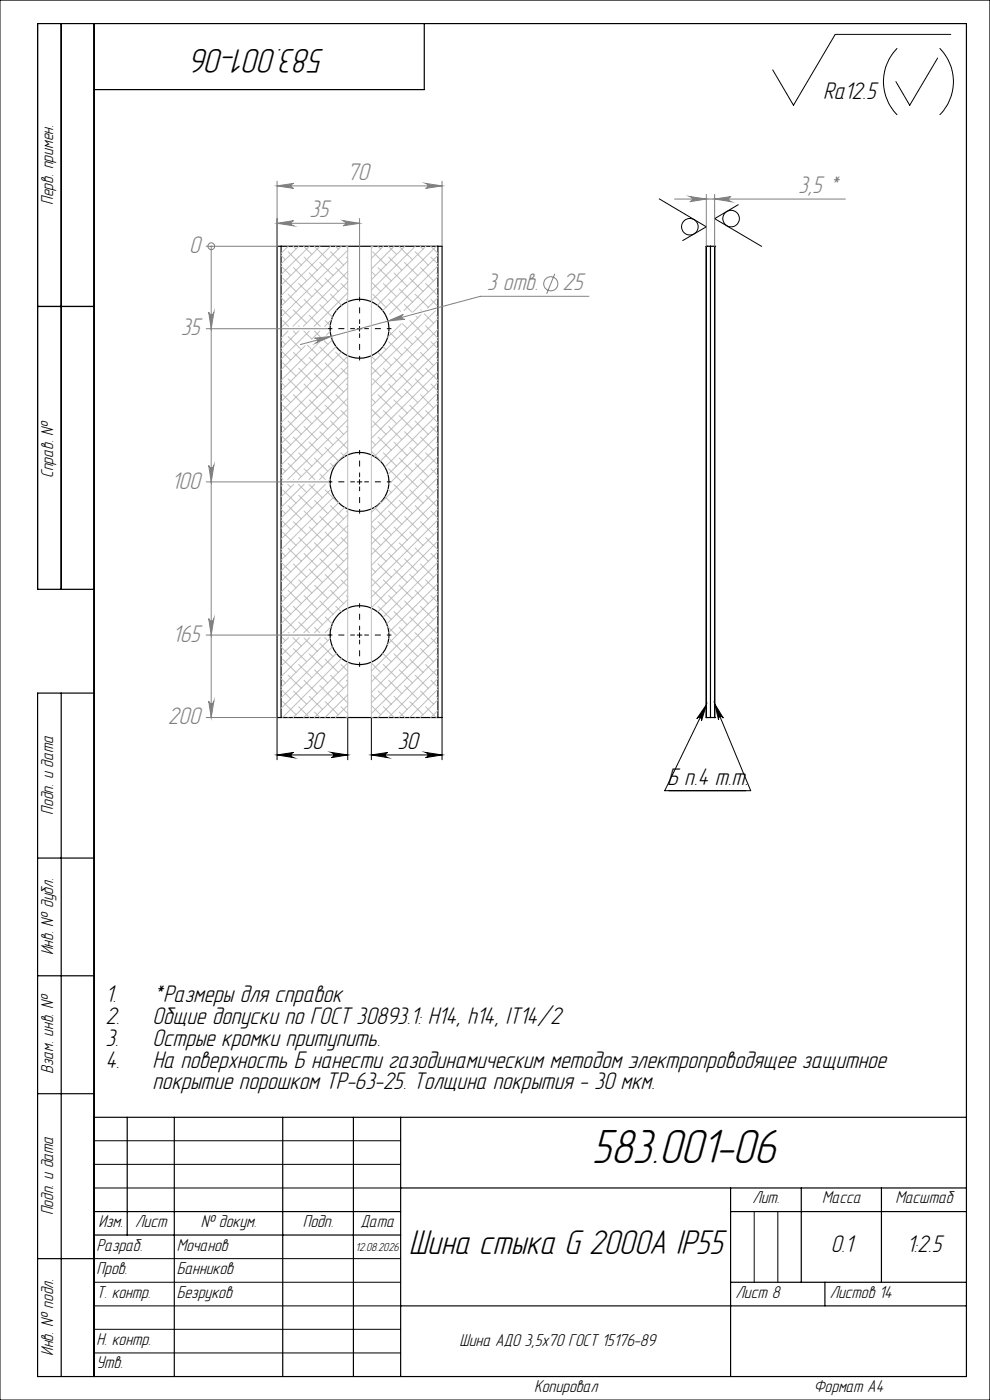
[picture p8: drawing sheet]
<svg xmlns="http://www.w3.org/2000/svg" width="210mm" height="297mm" viewBox="0 0 210 297" stroke-linecap="round" stroke-linejoin="round" font-family="sans-serif">
<g fill="none" stroke="#000" stroke-width=".25">
<path d="M13 5v120M20 5v287M90 5v14h-70M59.6 52.2h-.8v100h.8M59.6 52.2v100M59.6 52.2h33.3M92.9 52.2h.9v100h-.9M92.9 52.2v100M149.8 52.2h.9M149.8 52.2h.1M149.8 52.2v100M150.7 52.2h.9"/>
<path d="M150.7 52.2v100M151.6 52.2h.1M151.6 52.2v100M8 65h12M20 125h-12v-120h197v287h-197v-145h12M13 147v145M59.6 152.2h33.3M149.8 152.2h.9M149.8 152.2h.1M150.7 152.2h.9M151.6 152.2h.1M8 182h12"/>
<path d="M8 207h12M8 232h12M20 237h185M27 237v25M37 237v55M60 237v55M75 237v55M85 237v55M20 257h65M85 252h120M155 252v40M155 257h50"/>
<path d="M170 252v20M187 252v20M8 267h12M20 262h65M85 277h120M155 272h50M175 272v5"/>
<circle cx="76.3" cy="69.7" r="6.2"/>
<circle cx="76.3" cy="102.2" r="6.2"/>
<circle cx="76.3" cy="134.7" r="6.2"/>
</g>
<g fill="none" stroke="#808080" stroke-width=".21">
<path d="M58.8 39.4l3.5-.5a.53 .53 0 0 0-.5 .5 .53 .53 0 0 0 .5 .6zM58.8 38.4v13.8h-15.1M58.8 39.4h35M90.3 38.9l3.5 .5-3.5 .6a.53 .53 0 0 0 .5-.6 .53 .53 0 0 0-.5-.5zM93.8 38.4v13.8M44.8 52.2h.1M44.8 52.2v100M58.8 47.4l3.5-.6a.55 .55 0 0 0-.5 .6 .55 .55 0 0 0 .5 .5zM58.8 47.4h17.5M72.8 46.8l3.5 .6-3.5 .5a.55 .55 0 0 0 .5-.5 .55 .55 0 0 0-.5-.6zM76.3 46.4v16.6M117.7 58.1l-1.7 4.2"/>
<path d="M143.1 42.2h36.2M146.3 41.7l3.5 .5-3.5 .6a.55 .55 0 0 0 .5-.6 .55 .55 0 0 0-.5-.5zM149.8 41.2v11M151.6 42.2l3.5-.5a.55 .55 0 0 0-.5 .5 .55 .55 0 0 0 .5 .6zM151.6 41.2v11M43.7 69.7h25.8M44.3 66.2a.55 .55 0 0 0 .5 .5 .55 .55 0 0 0 .6-.5l-.6 3.5zM66.7 71.8l3.5-.4-3.2 1.4a.53 .53 0 0 0 .3-.7 .53 .53 0 0 0-.6-.3zM82.3 68.1l3.2-1.4a.53 .53 0 0 0-.3 .7 .53 .53 0 0 0 .6 .3zM124.9 62.9h-23l-38.2 10.2M44.3 98.7a.55 .55 0 0 0 .5 .5 .55 .55 0 0 0 .6-.5l-.6 3.5zM43.7 102.2h25.8"/>
<path d="M43.7 134.7h25.8M44.3 131.2a.55 .55 0 0 0 .5 .5 .55 .55 0 0 0 .6-.5l-.6 3.5zM43.7 152.2h15M44.3 148.7a.55 .55 0 0 0 .5 .6 .55 .55 0 0 0 .6-.6l-.6 3.5z"/>
<circle cx="44.8" cy="52.2" r=".72"/>
<circle cx="116.8" cy="60.2" r="1.5"/>
</g>
<g fill="none" stroke="#000" stroke-width=".21">
<path d="M0 0h210v297h-210zM190.3 10.2a10 10 0 0 0 0 14.2M198.9 12.3l-5.9 10-3-5M199.3 10.2a10 10 0 0 1 0 14.2M201.7 7.3h-24.5l-8.9 15-4.4-7.5M139.8 42.2l10 5.9-5 2.9M156.6 43.4l-5 3 10 5.9M75.8 69.7h1M76.3 69.2v1M75.8 102.2h1M76.3 101.7v1M75.8 134.7h1"/>
<path d="M76.3 134.2v1.1M58.8 152.3v8.9M70.3 159.6l3.5 .6-3.5 .5a.55 .55 0 0 0 .5-.5 .55 .55 0 0 0-.5-.6zM73.8 152.3v8.9M78.8 152.3v8.9M90.3 159.6l3.5 .6-3.5 .5a.55 .55 0 0 0 .5-.5 .55 .55 0 0 0-.5-.6zM93.8 152.3v8.9M149.8 149.5l-1 3.4a.54 .54 0 0 0-.3-.7 .54 .54 0 0 0-.7 .3zM151.6 149.3l1.8 3a.53 .53 0 0 0-.7-.3 .53 .53 0 0 0-.3 .7zM151.6 149.3l7.6 18.4h-18.2l8.8-18.2M58.8 160.2l3.5-.6a.55 .55 0 0 0-.5 .6 .55 .55 0 0 0 .5 .5zM58.8 160.2h15"/>
<path d="M78.8 160.2l3.5-.6a.55 .55 0 0 0-.5 .6 .55 .55 0 0 0 .5 .5zM78.8 160.2h15M20 242h65M20 247h65M20 252h65M160 257v15M165 257v15M20 267h65M20 272h65M20 277h65M20 282h65M20 287h65"/>
<circle cx="146.3" cy="48.1" r="1.76"/>
<circle cx="155.1" cy="46.4" r="1.75"/>
</g>
<path d="M75.3 69.7h-5.8M76.3 68.7v-5.7M76.3 70.7v5.8M77.3 69.7h5.7M75.3 102.2h-5.8M76.3 101.2v-5.7M76.3 103.2v5.8M77.3 102.2h5.7M75.3 134.7h-5.8M76.3 133.7v-5.7M76.3 135.7v5.8M77.3 134.7h5.7" fill="none" stroke="#000" stroke-width=".21" stroke-dasharray="15.2 1.3 1.3 1.3" stroke-dashoffset="14.3" stroke-linecap="butt"/>
<g fill="none" stroke="#c0c0c0" stroke-width=".21">
<path d="M59.6 56.4l2.1 2.1M59.6 54.2l.9 .9M60 59l2.8 2.8M61.1 53.4l2.8 2.8M61.1 52.2l-1.5 1.6M62.2 52.2l.6 .6M62.2 56.8l2.9 2.8M63.4 52.2l-3.8 3.8M64.4 52.2l1.7 1.8M64.5 54.5l2.8 2.8M65.6 57.9l2.8 2.8M65.7 52.2l-6.1 6"/>
<path d="M66.7 52.3l2.8 2.8M67.8 55.7l2.9 2.8M67.9 52.2l-8.3 8.3M69 59l2.8 2.8M70.1 53.4l2.8 2.8M70.1 52.2l-10.5 10.5M71.2 52.2l.6 .6M71.2 56.8l2.6 2.5M72.4 52.2l-12.8 12.8M73.4 52.2l.4 .4M73.4 54.5l.4 .3M73.8 52.2v100"/>
<path d="M73.8 53.1l-14.2 14.1M73.8 55.3l-13.9 13.9M73.8 57.6l-11.7 11.6M73.8 59.8l-9.5 9.4M78.8 52.2v100M78.8 57.6l.8 .9M78.8 59.8l2 2M79.1 53.4l2.8 2.8M79.1 52.2l-.3 .4M80.2 52.2l.6 .6M80.2 56.8l2.8 2.8M81.4 52.2l-2.6 2.6"/>
<path d="M82.4 52.2l1.7 1.8M82.4 54.5l2.8 2.8M83.6 57.9l2.8 2.8M83.6 52.2l-4.8 4.9M84.7 52.3l2.8 2.8M85.8 55.7l2.8 2.8M85.9 52.2l-7.1 7.1M86.9 59l2.8 2.8M88.1 53.4l2.7 2.8M88.1 52.2l-9.3 9.4M89.1 52.2l.6 .6M89.2 56.8l2.8 2.8"/>
<path d="M90.3 52.2l-11.5 11.6M91.4 52.2l1.5 1.6M91.4 54.5l1.5 1.5M92.5 57.9l.4 .3M92.6 52.2l-12.6 12.6M92.9 54.2l-11.7 11.7M92.9 56.4l-10.3 10.3M92.9 58.7l-7.2 7.2M59.6 74.4l2.1 2M59.6 72.1l.9 1M59.6 65.4l2.1 2M59.6 63.1l.9 1"/>
<path d="M60 77l2.8 2.8M60 68l1.2 1.2M61.1 71.4l2.8 2.8M61.1 62.4l2.8 2.8M61.1 70.2l-1.5 1.5M62.2 74.8l2.9 2.7M62.2 70.2l.6 .6M62.2 65.8l2.9 2.8M63.4 70.2l-3.8 3.8M63.4 78.1l2.7 2.8M63.4 60.1l2.7 2.8M63.4 69.1l.1 .1"/>
<path d="M64.5 70.2l1.6 1.7 1.7-1.7M64.5 63.5l2.8 2.8M64.7 73.3l-5.1 5.2M65.2 73.2l2.1 2.1M65.6 75.8l2.8 2.9M65.6 66.9l2.3 2.3M65.6 70.2l-6 6M66.7 79.2l2.8 2.8M66.7 70.2l1.2 1.2M66.7 61.3l2.8 2.8M67.8 72.5l-8.2 8.2M67.8 73.6l2.9 2.8"/>
<path d="M67.8 64.6l2.7 2.7M68.8 72.3l.7 .8M69 77l2.8 2.8M69 68l1.1 1.1M70 70.3l-.8 .8M70.1 62.4l2.4 2.4M70.3 71.6h.1M70.3 67.8l-1.4 1.4M70.5 72.1l-10.9 10.8M71.2 74.8l2.6 2.5M71.2 65.8l.1 .1M71.3 73.5l-11.7 11.7"/>
<path d="M72.3 78.1l1.5 1.4M72.3 60.1l1.5 1.5M72.4 74.6l-12.8 12.8M73.4 63.5l.4 .3M73.8 62.1l-7.2 7.1M73.8 75.6l-14.2 14.1M73.8 77.8l-14.2 14.1M78.8 75.6l.8 .8M78.8 77.8l2 2M79.1 62.4l2.8 2.8M80.2 74.8l2.8 2.7M81.2 73.5l.7 .7"/>
<path d="M81.3 60.1l2.8 2.8M81.3 78.1l2.8 2.8M82.4 72.5l2.8 2.8M82.4 63.5l2.6 2.6M82.5 70.3l1.6 1.6M83.6 75.8l2.8 2.9M84.7 79.2l2.8 2.8M84.7 70.2l2.8 2.9M84.7 61.3l2.8 2.8M85.1 68.7l-2.9 2.9M85.3 68.6l1.1 1.1M85.8 73.6l2.8 2.8"/>
<path d="M85.8 64.6l1.6 1.6M86.9 77l2.8 2.8M86.9 68l2.8 2.8M88.1 71.4l2.7 2.8M88.1 62.4l2.7 2.8M88.2 67.1l.4 .3M89.2 65.8h.1M89.2 74.8l2.8 2.7M89.3 66.8l-10.5 10.5M90 66.6l2 2M90.3 78.1l2.6 2.6M90.3 69.1l2.6 2.6"/>
<path d="M90.3 60.1l2.6 2.6M91.4 72.5l1.5 1.5M91.4 63.5l1.3 1.3M92.4 65.9l-13.6 13.6M92.5 75.8l.4 .4M92.5 66.9l.4 .3M92.9 60.9l-5.3 5.3M92.9 69.9l-14.1 14.1M92.9 72.1l-14.1 14.2M92.9 76.6l-14.1 14.2M92.9 78.9l-14.1 14.1M92.9 63.1l-2.2 2.3"/>
<path d="M92.9 67.7l-14.1 14.1M92.9 74.4l-14.1 14.1M59.6 99.1l.9 .9M59.6 92.4l2.1 2M59.6 90.1l.9 .9M59.6 83.4l2.1 2M59.6 81.1l.9 .9M60 94.9l2.8 2.9M60 86l2.8 2.8M61.1 98.3l2.8 2.8M61.1 89.3l2.8 2.8M61.1 80.4l2.8 2.7"/>
<path d="M62.2 92.7l2.9 2.8M62.2 83.7l2.9 2.8M63.4 96.1l2.7 2.8M63.4 87.1l2.7 2.8M64.5 99.4l2.3 2.3M64.5 90.4l2.8 2.9M64.5 81.5l2.8 2.8M65.6 93.8l2.8 2.8M65.6 84.8l2.8 2.8M66.7 97.2l2.8 2.8M66.7 88.2l2.8 2.8M67.8 91.6l2.9 2.8"/>
<path d="M67.8 82.6l2.9 2.8M69 94.9l2.8 2.9M69 86l2.8 2.8M70.1 98.3l.8 .8M70.1 89.3l2.8 2.8M70.1 80.4l2.8 2.7M71.2 92.7l2.6 2.5M71.2 83.7l2.6 2.6M72.3 96.1l.8 .7M72.3 87.1l1.5 1.4M73.4 90.4l.4 .4M73.4 81.5l.4 .3"/>
<path d="M73.8 80l-14.2 14.2M73.8 82.3l-14.2 14.1M73.8 84.5l-14.2 14.2M73.8 86.8l-14.2 14.1M73.8 89l-12.8 12.7M73.8 91.3l-10.5 10.4M73.8 93.5l-8.3 8.2M73.8 95.7l-6 6M78.8 86.8l2 2M78.8 95.7l2 2.1M78.8 93.5l.8 .9M78.8 84.5l.8 .9"/>
<path d="M79.1 89.3l2.8 2.8M79.1 80.4l2.8 2.7M80.2 83.7l2.8 2.8M80.2 92.7l2.8 2.8M81.3 87.1l2.8 2.8M81.3 96.1l2.8 2.8M82.4 99.4l2.8 2.8M82.4 90.4l2.8 2.9M82.4 81.5l2.8 2.8M83.6 84.8l2.8 2.8M83.6 93.8l2.8 2.8M84.7 88.2l2.8 2.8"/>
<path d="M84.7 97.2l2.8 2.8M85.8 82.6l2.8 2.8M85.8 91.6l2.8 2.8M86.9 94.9l2.8 2.9M86.9 86l2.8 2.8M88.1 98.3l2.7 2.8M88.1 89.3l2.7 2.8M88.1 80.4l2.7 2.7M89.2 92.7l2.8 2.8M89.2 83.7l2.8 2.8M90.3 96.1l2.6 2.6M90.3 87.1l2.6 2.6"/>
<path d="M91.4 99.4l1.5 1.5M91.4 90.4l1.5 1.5M91.4 81.5l1.5 1.4M92.5 93.8l.4 .4M92.5 84.8l.4 .4M92.9 81.1l-14.1 14.1M92.9 83.4l-13.5 13.4M92.9 85.6l-12.2 12.2M92.9 87.8l-11.2 11.3M92.9 90.1l-10.6 10.6M92.9 92.4l-10.4 10.3M92.9 94.6l-14.1 14.1"/>
<path d="M92.9 96.8l-14.1 14.1M92.9 99.1l-14.1 14.1M59.6 119.3l2.1 2M59.6 117l.9 1M59.6 110.3l2.1 2M59.6 108.1l.9 .9M59.6 101.3l.4 .4M60 112.9l2.8 2.8M60 103.9l2.8 2.8M60 102.7l-.4 .4M61 102.7l.7 .7M61.1 116.3l2.8 2.8"/>
<path d="M61.1 107.3l2.8 2.8M62.2 119.6l2.9 2.8M62.2 110.7l2.9 2.7M62.2 101.7h.1M62.3 102.7l-2.7 2.7M63.3 102.7l1.8 1.8M63.4 114l2.7 2.8M63.4 105.1l2.7 2.7M64.5 117.4l2.8 2.8M64.5 108.4l2.8 2.8M64.5 102.7l-4.9 4.9M65.6 111.8l2.8 2.8"/>
<path d="M65.6 102.8l2.8 2.8M66.7 115.1l2.8 2.9M66.7 106.1l2.8 2.9M66.8 102.7l-7.2 7.2M67.8 118.5l2.9 2.8M67.8 109.5l2.9 2.8M67.8 100.5l1.2 1.2M69 112.9l2.8 2.8M69 103.9l2.8 2.8M69 102.7l-9.4 9.4M69.5 102.2l.5 .5M70 101.7l-.5 .6"/>
<path d="M70.1 116.3l2.8 2.8M70.1 107.3l2.8 2.8M70.2 103.8l-10.6 10.6M70.9 105.4l-11.3 11.2M71.2 119.6l2.6 2.6M71.2 110.7l2.6 2.5M71.8 106.6l-12.2 12.2M72.3 114l1.5 1.5M73.1 107.6l-13.5 13.5M73.4 117.4l.4 .3M73.4 108.4l.4 .3M73.8 109.2l-14.2 14.2"/>
<path d="M73.8 111.5l-14.2 14.1M73.8 113.7l-14.2 14.1M73.8 116l-14.2 14.1M73.8 118.2l-14.2 14.1M78.8 113.7l2 2M78.8 111.5l.8 .8M79.1 116.3l2.8 2.8M79.4 107.6l2.5 2.5M80.2 119.6l2.8 2.8M80.2 110.7l2.8 2.7M80.7 106.6l.1 .1M81.3 114l2.8 2.8"/>
<path d="M81.7 105.4l2.4 2.4M82.3 103.8l.7 .7M82.4 117.4l2.8 2.8M82.4 108.4l2.8 2.8M83.6 111.8l2.8 2.8M83.6 102.8l2.8 2.8M84.7 106.1l2.8 2.9M84.7 115.1l2.8 2.9M85.8 118.5l2.8 2.8M85.8 109.5l2.8 2.8M85.8 100.5l2.8 2.9M86.9 112.9l2.8 2.8"/>
<path d="M86.9 103.9l2.8 2.8M88.1 116.3l2.7 2.8M88.1 107.3l2.7 2.8M89.2 110.7l2.8 2.7M89.2 119.6l2.8 2.8M89.2 101.7l2.8 2.8M90.3 114l2.6 2.6M90.3 105.1l2.6 2.5M91.4 108.4l1.5 1.5M91.4 117.4l1.5 1.4M92.5 102.8l.4 .3M92.5 111.8l.4 .3"/>
<path d="M92.9 108.1l-14.1 14.1M92.9 110.3l-14.1 14.1M92.9 112.6l-14.1 14.1M92.9 114.8l-14.1 14.1M92.9 117l-12.8 12.8M92.9 119.3l-11.7 11.6M92.9 101.3l-14.1 14.2M92.9 103.6l-14.1 14.1M92.9 105.8l-14.1 14.1M59.6 137.3l2.1 2M59.6 128.3l2.1 2M59.6 126l.9 .9"/>
<path d="M59.9 135.3l.6 .6M60 139.8l2.8 2.9M60 130.9l2.8 2.8M60 121.9l2.8 2.8M61.1 134.2h.1M61.1 125.2l2.8 2.9M61.2 135.3l-1.6 1.5M62.1 135.3l1.8 1.8M62.2 137.6l2.9 2.8M62.2 128.6l2.9 2.8M63.4 132l2.2 2.2M63.4 123l2.7 2.8"/>
<path d="M63.5 135.3l-3.9 3.8M64.5 135.4l2.8 2.7M64.5 126.4l2.8 2.8M65.6 138.7l2.8 2.8M65.6 129.7l2.8 2.8M65.6 120.8l2.8 2.8M65.7 135.3l-6.1 6M66.7 133.1l1.1 1.1M66.7 124.1l2.8 2.8M67.8 136.5l2.9 2.8M67.8 127.5l2.9 2.8M67.9 135.3l-8.3 8.2"/>
<path d="M68.9 135.3l.6 .6M69 139.8l2.8 2.9M69 130.9l1.5 1.5M69 121.9l2.8 2.8M70.1 135.4l-10.5 10.4M70.1 125.2l2.8 2.9M70.3 132.9l-1.3 1.3M70.5 137.2l-10.9 10.9M71.2 128.6l1.2 1.2M71.3 138.6l-11.7 11.7M72.3 123l1.5 1.4M72.5 139.7l-12.6 12.5"/>
<path d="M73.4 126.4l.4 .3M73.8 120.4l-13.8 13.8M73.8 122.7l-11.6 11.5M73.8 125l-9.3 9.2M73.8 127.2l-7.1 7M78.8 122.7l2 2M78.8 120.4l.8 .9M79.1 125.2l2.8 2.9M80.2 128.6l2.8 2.8M81.2 138.6l1.8 1.8M81.3 123l2.8 2.8M82.2 132.9l1.9 1.9"/>
<path d="M82.4 126.4l2.8 2.8M82.5 135.4l2.7 2.7M83.6 138.7l2.8 2.8M83.6 129.7l2.8 2.8M83.6 120.8l2.8 2.8M84.7 133.1l2.8 2.8M84.7 124.1l2.8 2.8M85.8 136.5l2.8 2.8M85.8 127.5l2.8 2.8M86.9 121.9l2.8 2.8M86.9 139.8l2.8 2.9M86.9 130.9l2.8 2.8"/>
<path d="M88.1 134.2l2.7 2.9M88.1 125.2l2.7 2.9M89.2 137.6l2.8 2.8M89.2 128.6l2.8 2.8M90.3 132l2.6 2.6M90.3 123l2.6 2.6M91.4 126.4l1.5 1.4M91.4 135.4l1.5 1.4M92.5 138.7l.4 .4M92.5 129.7l.4 .4M92.5 120.8l.4 .3M92.9 121.5l-10.8 10.9"/>
<path d="M92.9 126l-10.7 10.7M92.9 128.3l-14.1 14.1M92.9 123.8l-10.4 10.4M92.9 130.5l-14.1 14.1M92.9 132.7l-14.1 14.2M92.9 135l-14.1 14.1M92.9 137.3l-14.1 14.1M92.9 139.5l-12.7 12.7M59.6 146.2l2.1 2.1M59.6 144l.9 .9M60 148.8l2.8 2.8M61.1 152.2h.1"/>
<path d="M61.1 143.2l2.8 2.8M62.2 146.6l2.9 2.8M63.4 149.9l2.3 2.3M63.4 141l2.7 2.8M64.5 144.3l2.8 2.8M65.6 147.7l2.8 2.8M66.7 151.1l1.2 1.1M66.7 142.1l2.8 2.8M67.8 145.4l2.9 2.9M69 148.8l2.8 2.8M70.1 152.2h.1M70.1 143.2l2.8 2.8"/>
<path d="M71.2 146.6l2.6 2.5M72.3 149.9l1.5 1.5M72.3 141l1.5 1.4M73.4 144.3l.4 .3M73.8 140.6l-11.6 11.6M73.8 142.9l-9.4 9.3M73.8 145.1l-7.1 7.1M73.8 147.4l-4.9 4.8M73.8 149.6l-2.6 2.6M73.8 151.9l-.4 .3M78.8 149.6l2 2M78.8 147.4l.8 .9"/>
<path d="M78.8 140.6l2 2.1M79.1 152.2h.1M79.1 143.2l2.8 2.8M80.2 146.6l2.8 2.8M81.3 149.9l2.3 2.3M81.3 141l2.8 2.8M82.4 144.3l2.8 2.8M83.6 147.7l2.8 2.8M84.7 151.1l1.2 1.1M84.7 142.1l2.8 2.8M85.8 145.4l2.8 2.9M86.9 148.8l2.8 2.8"/>
<path d="M88.1 152.2h.1M88.1 143.2l2.7 2.8M89.2 146.6l2.8 2.8M90.3 149.9l2.3 2.3M90.3 141l2.6 2.5M91.4 144.3l1.5 1.5M92.5 147.7l.4 .4M92.9 141.7l-10.5 10.5M92.9 144l-8.3 8.2M92.9 146.2l-6 6M92.9 148.5l-3.8 3.7M92.9 150.7l-1.5 1.5"/>
</g>
<path d="M149.8 149.5l-1 3.4a.54 .54 0 0 0-.3-.7 .54 .54 0 0 0-.7 .3zM151.6 149.3l1.8 3a.53 .53 0 0 0-.7-.3 .53 .53 0 0 0-.3 .7z" fill="#000"/>
<path d="M58.8 39.4l3.5-.5a.53 .53 0 0 0-.5 .5 .53 .53 0 0 0 .5 .6zM90.3 38.9l3.5 .5-3.5 .6a.53 .53 0 0 0 .5-.6 .53 .53 0 0 0-.5-.5zM58.8 47.4l3.5-.6a.55 .55 0 0 0-.5 .6 .55 .55 0 0 0 .5 .5zM72.8 46.8l3.5 .6-3.5 .5a.55 .55 0 0 0 .5-.5 .55 .55 0 0 0-.5-.6zM66.7 71.8a.53 .53 0 0 1 .6 .3 .53 .53 0 0 1-.3 .7l3.2-1.4zM82.3 68.1l3.5-.4a.53 .53 0 0 1-.6-.3 .53 .53 0 0 1 .3-.7zM146.3 41.7l3.5 .5-3.5 .6a.55 .55 0 0 0 .5-.6 .55 .55 0 0 0-.5-.5zM151.6 42.2l3.5-.5a.55 .55 0 0 0-.5 .5 .55 .55 0 0 0 .5 .6z" fill="#808080"/>
<path d="M58.8 160.2l3.5-.6a.55 .55 0 0 0-.5 .6 .55 .55 0 0 0 .5 .5zM70.3 159.6l3.5 .6-3.5 .5a.55 .55 0 0 0 .5-.5 .55 .55 0 0 0-.5-.6zM78.8 160.2l3.5-.6a.55 .55 0 0 0-.5 .6 .55 .55 0 0 0 .5 .5zM90.3 159.6l3.5 .6-3.5 .5a.55 .55 0 0 0 .5-.5 .55 .55 0 0 0-.5-.6z" fill="#000"/>
<path d="M44.3 66.2a.55 .55 0 0 0 .5 .5 .55 .55 0 0 0 .6-.5l-.6 3.5zM44.3 98.7a.55 .55 0 0 0 .5 .5 .55 .55 0 0 0 .6-.5l-.6 3.5zM44.3 131.2a.55 .55 0 0 0 .5 .5 .55 .55 0 0 0 .6-.5l-.6 3.5zM44.3 148.7a.55 .55 0 0 0 .5 .6 .55 .55 0 0 0 .6-.6l-.6 3.5z" fill="#808080"/>
<text font-size="10.5" x="125.6" y="246.7">583.001-06</text>
<g font-size="7.5">
<text x="68.9" y="10.5" transform="rotate(-180 68.9 10.5)">583.001-06</text>
<text x="86.7" y="266.1">Шина стыка G 2000А IP55</text>
</g>
<g font-size="5.3">
<text x="174.6" y="21.1">Ra12.5</text>
<text x="64.2" y="158.9">30</text>
<text x="84.3" y="158.9">30</text>
<text x="141.5" y="166.4">Б п.4 т.т.</text>
<text x="22.4" y="212.7">1.</text>
<text x="32.4" y="212.7">*Размеры для справок</text>
<text x="22.4" y="221.9">3.</text>
<text x="22.4" y="217.3">2.</text>
<text x="32.4" y="217.3">Общие допуски по ГОСТ 30893.1: H14, h14, IT14/2</text>
<text x="32.4" y="221.9">Острые кромки притупить.</text>
<text x="22.4" y="226.5">4.</text>
<text x="32.4" y="226.5">На поверхность Б нанести газодинамическим методом электропроводящее защитное</text>
<text x="32.4" y="231.1">покрытие порошком ТР-63-25. Толщина покрытия - 30 мкм.</text>
<text x="176.2" y="265.6">0.1</text>
<text x="192.3" y="265.6">1:2.5</text>
</g>
<g font-size="5.3" fill="#808080">
<text x="73.7" y="38.2">70</text>
<text x="169.3" y="41">3,5 *</text>
<text x="65.6" y="46.1">35</text>
<text x="40.1" y="53.7">0</text>
<text x="103.3" y="61.6">3 отв.</text>
<text x="119.3" y="61.6">25</text>
<text x="38.4" y="71.2">35</text>
<text x="36.4" y="103.7">100</text>
<text x="36.6" y="136.2">165</text>
<text x="35.6" y="153.7">200</text>
</g>
<g font-size="3.8">
<text x="11.2" y="43.5" transform="rotate(-90 11.2 43.5)">Перв. примен.</text>
<text x="11.3" y="101.4" transform="rotate(-90 11.3 101.4)">Справ. №</text>
<text x="11.2" y="172.8" transform="rotate(-90 11.2 172.8)">Подп. и дата</text>
<text x="11.3" y="202.7" transform="rotate(-90 11.3 202.7)">Инв. № дубл.</text>
<text x="11.2" y="227.8" transform="rotate(-90 11.2 227.8)">Взам. инв. №</text>
<text x="11.2" y="257.8" transform="rotate(-90 11.2 257.8)">Подп. и дата</text>
<text x="159.6" y="255.2">Лит.</text>
<text x="174.4" y="255.2">Масса</text>
<text x="189.9" y="255.2">Масштаб</text>
<text x="20.9" y="260.3">Изм.</text>
<text x="28.7" y="260.3">Лист</text>
<text x="42.6" y="260.3">№ докум.</text>
<text x="64.2" y="260.3">Подп.</text>
<text x="76.5" y="260.3">Дата</text>
<text x="20.5" y="265.3">Разраб.</text>
<text x="37.5" y="265.4">Мочанов</text>
<text x="20.5" y="275.3">Т. контр.</text>
<text x="20.5" y="270.2">Пров.</text>
<text x="37.5" y="270.4">Банников</text>
<text x="37.5" y="275.4">Безруков</text>
<text x="156" y="275.3">Лист 8</text>
<text x="176" y="275.3">Листов 14</text>
<text x="11.3" y="287.7" transform="rotate(-90 11.3 287.7)">Инв. № подл.</text>
<text x="20.5" y="285.2">Н. контр.</text>
<text x="97.5" y="285.5">Шина АДО 3,5х70 ГОСТ 15176-89</text>
<text x="20.5" y="290.2">Утв.</text>
<text x="113.3" y="295.3">Копировал</text>
<text x="172.6" y="295.3">Формат А4</text>
</g>
<text font-size="2.6" x="75.4" y="265.4">12.08.2026</text>
</svg>
